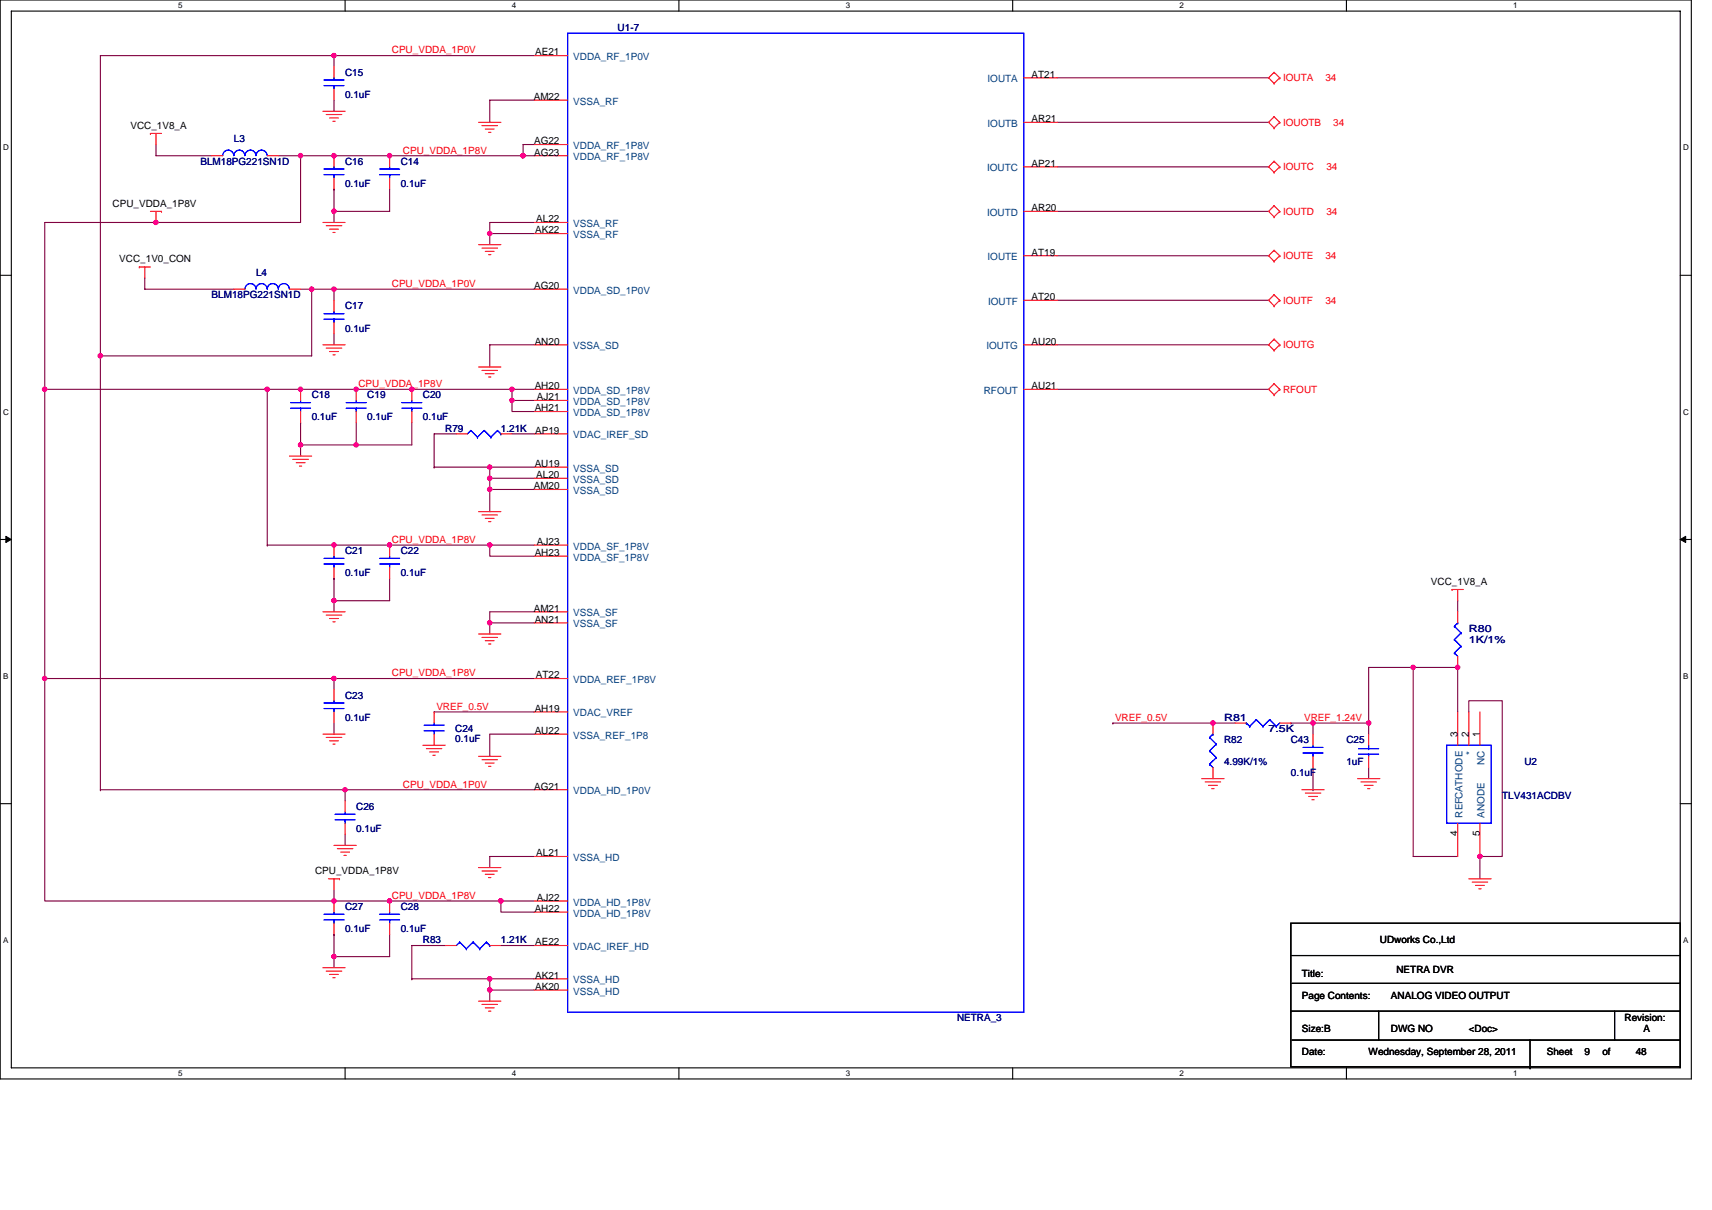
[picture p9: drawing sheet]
<svg xmlns="http://www.w3.org/2000/svg" width="297mm" height="210mm" viewBox="0 0 297 210" stroke-linecap="round" stroke-linejoin="round" font-family="sans-serif">
<path d="M0 0h293.5v187.2h-293.5zM2 1.9h289.5v183.4h-289.5z" fill="none" stroke="#000" stroke-width=".19"/>
<g fill="#fff">
<path d="M30.9 .2h.8v1.6h-.8z"/>
<path d="M30.9 185.5h.8v1.6h-.8z"/>
</g>
<path d="M59.9 0v1.9M59.9 185.3v1.9" fill="none" stroke="#000" stroke-width=".19"/>
<g fill="#fff">
<path d="M88.8 .2h.8v1.6h-.8z"/>
<path d="M88.8 185.5h.8v1.6h-.8z"/>
</g>
<path d="M117.8 0v1.9M117.8 185.3v1.9" fill="none" stroke="#000" stroke-width=".19"/>
<g fill="#fff">
<path d="M146.7 .2h.8v1.6h-.8z"/>
<path d="M146.7 185.5h.8v1.6h-.8z"/>
</g>
<path d="M175.7 0v1.9M175.7 185.3v1.9" fill="none" stroke="#000" stroke-width=".19"/>
<g fill="#fff">
<path d="M204.7 .2h.7v1.6h-.7z"/>
<path d="M204.7 185.5h.7v1.6h-.7z"/>
</g>
<path d="M233.6 0v1.9M233.6 185.3v1.9" fill="none" stroke="#000" stroke-width=".19"/>
<g fill="#fff">
<path d="M262.6 .2h.7v1.6h-.7z"/>
<path d="M262.6 185.5h.7v1.6h-.7z"/>
<path d="M.5 24.8h1v1.6h-1z"/>
<path d="M292 24.8h1v1.6h-1z"/>
<path d="M.5 70.7h1v1.5h-1z"/>
<path d="M292 70.7h1v1.5h-1z"/>
</g>
<path d="M0 47.8h2M291.5 47.8h2" fill="none" stroke="#000" stroke-width=".19"/>
<g fill="#fff">
<path d="M.5 116.5h.9v1.6h-.9z"/>
<path d="M292 116.5h.9v1.6h-.9z"/>
</g>
<path d="M0 93.6h2M291.5 93.6h2" fill="none" stroke="#000" stroke-width=".19"/>
<path d="M1 93.1l1 .5-1 .5zM291.5 93.6l1-.5v1z" fill="#000" stroke="#000" stroke-width=".17"/>
<g fill="#fff">
<path d="M.5 162.4h.9v1.5h-.9z"/>
<path d="M292 162.4h.9v1.5h-.9z"/>
</g>
<path d="M0 139.5h2M291.5 139.5h2M224 160.2h67.5v24.9h-67.5zM224 165.8h67.5M224 175.5h.1M224 175.5h67.5M224.2 170.6h67.3M239.2 175.5v5M280.1 175.5v5M224.2 180.5h67.3M265.5 185.3h.1M265.5 180.5v4.8" fill="none" stroke="#000" stroke-width=".19"/>
<g fill="none" stroke="#800040" stroke-width=".19">
<path d="M58 17.4v1.9M58 9.7v1.9M58 9.7h.1M58 9.7h-40.6v52.1M58 9.7h34.7M92.7 17.4h-7.7v3.8M183.4 13.5h36.7M27.1 25.1v1.9h9.6M27.1 38.6h.1M27.1 38.6h-19.3v29M48.3 27h3.9M52.2 27h.1"/>
<path d="M52.2 27v11.6h-25.1M52.2 27h40.5M58 32.8h.1M58 36.7v1.9M58 27h.1M58 32.8v3.9M67.6 32.8v3.9h-9.6M67.6 27h.1M90.8 27h.1M92.7 38.6h-7.7v1.9M92.7 25.1h-1.9v1.9M183.4 21.2h36.7"/>
<path d="M183.4 29h36.7M183.4 36.7h36.7M25.1 48.3v1.9h15.5M52.2 50.2h1.9M54.1 50.2h.1M54.1 50.2v11.6h-36.7v75.3M54.1 50.2h38.6M58 50.2h.1M58 57.9v1.9M58 50.2v1.9M85 40.5v2M85 40.5h.1"/>
<path d="M85 40.5h7.7M92.7 59.8h-7.7v3.9M183.4 59.8h36.7M183.4 44.4h36.7M183.4 52.1h36.7M7.8 67.6h38.6M7.8 67.6v50.2h50.2M7.8 67.6h.1M46.4 67.6h5.8M46.4 67.6v27M52.2 67.6h.1M52.2 73.3h.1"/>
<path d="M52.2 77.2v1.9M52.2 77.2h9.6M52.2 67.6h40.5M52.2 73.3v3.9M61.8 77.2h.1M61.8 67.6h.1M61.8 73.3v3.9M71.5 73.3v3.9h-9.7M71.5 67.6h.1M79.2 75.3h-3.9v5.8M88.8 67.6h.1M88.8 69.5v1.9h3.9"/>
<path d="M88.8 69.5h.1M88.8 67.6v1.9M88.8 75.3h3.9M88.8 69.5h3.9M183.4 67.6h36.7M46.4 94.6h.1M46.4 94.6h11.6M58 94.6h.1M58 94.6h9.6M67.6 94.6h17.4v1.9h7.7M67.6 94.6h.1M75.3 81.1h.1"/>
<path d="M75.3 81.1h9.7M85 84.9v3.9M85 81.1h7.7M85 83h.1M85 81.1v1.9M85 94.6h.1M85 84.9h.1M85 83v1.9M85 83h7.7M85 94.6h7.7M85 84.9h7.7M7.8 117.8v38.6h50.2"/>
<path d="M7.8 117.8h.1M58 117.8h.1M58 117.8v1.9M58 100.4h.1M58 104.2v2M58 100.4v3.8M58 117.8h34.7M67.6 100.4v3.8h-9.6M85 108.1v1.9M85 108.1h.1M85 108.1h7.7M92.7 106.2h-7.7v1.9"/>
<path d="M245.2 115.8h.1M245.2 115.8h-7.7v9.7M245.2 115.8v32.8h7.7M245.2 115.8h7.7M252.9 115.8h.1M252.9 104.2v2M252.9 115.8v7.7M17.4 137.1h42.5M17.4 137.1h.1M58 125.5v1.9M59.9 137.1h.1M59.9 137.1v1.9"/>
<path d="M59.9 137.1h32.8M75.3 123.5h.1M75.3 123.5h17.4M92.7 127.4h-7.7v3.9M193.1 125.5h.1M193.1 125.5h21.2M210.5 125.5h.1M224 125.5h.1M224 125.5h3.8M227.8 125.5h9.7M227.8 125.5h.1M227.8 137.1h.1"/>
<path d="M227.8 125.5v1.9M227.8 133.2v3.9M237.5 125.5h.1M237.5 133.2v1.9M237.5 125.5v1.9M254.8 123.5v-1.9h5.8v27h-3.8M58 156.4h.1M58 154.4v2M58 156.4h34.7M59.9 144.8v1.9M67.6 156.4h.1M86.9 156.4h.1"/>
<path d="M86.9 156.4v1.9h5.8M92.7 148.6h-7.7v2M256.8 148.6v3.9M256.8 148.6h.1M58 162.2h.1M58 166v1.9M58 162.2v3.8M67.6 162.2v3.8h-9.6M71.5 169.9h.1M71.5 169.9h13.5M77.3 164.1h-5.8v5.8M85 171.8v1.9"/>
<path d="M85 169.9h7.7M85 171.8h.1M85 169.9v1.9M85 171.8h7.7M86.9 164.1h5.8"/>
</g>
<g fill="#f0f" stroke="#f0f" stroke-width=".19">
<circle cx="57.9" cy="36.7" r=".38"/>
<circle cx="57.9" cy="9.6" r=".38"/>
<circle cx="85" cy="108.1" r=".38"/>
<circle cx="85" cy="83" r=".38"/>
<circle cx="85" cy="40.5" r=".38"/>
<circle cx="90.7" cy="27" r=".38"/>
<circle cx="67.6" cy="27" r=".38"/>
<circle cx="57.9" cy="50.2" r=".38"/>
<circle cx="52.1" cy="67.6" r=".38"/>
<circle cx="52.1" cy="77.2" r=".38"/>
<circle cx="61.8" cy="77.2" r=".38"/>
<circle cx="88.8" cy="67.6" r=".38"/>
<circle cx="61.8" cy="67.6" r=".38"/>
<circle cx="71.4" cy="67.6" r=".38"/>
<circle cx="88.8" cy="69.5" r=".38"/>
<circle cx="57.9" cy="117.7" r=".38"/>
<circle cx="85" cy="94.6" r=".38"/>
<circle cx="57.9" cy="94.6" r=".38"/>
<circle cx="57.9" cy="104.2" r=".38"/>
<circle cx="67.6" cy="94.6" r=".38"/>
<circle cx="86.9" cy="156.3" r=".38"/>
<circle cx="67.6" cy="156.3" r=".38"/>
<circle cx="57.9" cy="166" r=".38"/>
<circle cx="59.9" cy="137" r=".38"/>
<circle cx="85" cy="171.8" r=".38"/>
<circle cx="85" cy="84.9" r=".38"/>
<circle cx="85" cy="81.1" r=".38"/>
<circle cx="85" cy="169.9" r=".38"/>
<circle cx="57.9" cy="156.3" r=".38"/>
<circle cx="57.9" cy="27" r=".38"/>
<circle cx="52.1" cy="27" r=".38"/>
<circle cx="54.1" cy="50.2" r=".38"/>
<circle cx="46.4" cy="67.6" r=".38"/>
<circle cx="27.1" cy="38.6" r=".38"/>
<circle cx="7.7" cy="117.7" r=".38"/>
<circle cx="17.4" cy="61.8" r=".38"/>
<circle cx="7.7" cy="67.6" r=".38"/>
<circle cx="245.2" cy="115.8" r=".38"/>
<circle cx="252.9" cy="115.8" r=".38"/>
<circle cx="237.5" cy="125.5" r=".38"/>
<circle cx="210.4" cy="125.5" r=".38"/>
<circle cx="256.8" cy="148.6" r=".38"/>
<circle cx="227.8" cy="125.5" r=".38"/>
</g>
<g fill="none" stroke="#f00" stroke-width=".19">
<path d="M56 19.3h3.9M56.6 19.9h2.7M58 11.6v1.9M58 15.4v2M92.7 9.7h5.8M92.7 17.4h5.8M177.6 13.5h5.8M221.1 12.6h.1M221.1 14.5h.1M221.1 12.6l-1 .9 1 1M221.1 12.6l.9 .9M222 13.5h.1"/>
<path d="M222 13.5l-.9 1M26.1 23.2h.1M26.1 23.2h1.9M26.1 36.7h1.9M27.1 23.2v1.9M27.1 36.7v1.9M28 36.7h.1M36.7 27h1.9M46.4 27h1.9M56 38.6h3.9M56.6 39.2h2.7M57.2 20.5h1.5"/>
<path d="M57.2 39.8h1.5M57.8 21h.3M58 27v2M58 30.9v1.9M67.6 27v2M67.6 30.9v1.9M83 21.2h3.9M83.6 21.8h2.7M84.2 22.4h1.5M84.8 23h.4M92.7 25.1h5.8M92.7 27h5.8"/>
<path d="M92.7 38.6h5.8M177.6 36.7h5.8M177.6 21.2h5.8M177.6 29h5.8M221.1 20.3h.1M221.1 22.2h.1M221.1 28h.1M221.1 29.9h.1M221.1 35.7h.1M221.1 37.6h.1M221.1 20.3l-1 .9 1 1M221.1 20.3l.9 .9"/>
<path d="M221.1 28l-1 1 1 .9M221.1 28l.9 1M221.1 35.7l-1 1 1 .9M221.1 35.7l.9 1M222 21.2h.1M222 29h.1M222 36.7h.1M222 21.2l-.9 1M222 29l-.9 .9M222 36.7l-.9 .9M24.2 46.3h.1M24.2 46.3h1.9"/>
<path d="M25.1 46.3v2M40.6 50.2h1.9M50.2 50.2h2M56 59.8h3.9M57.8 40.3h.3M58 52.1v1.9M58 56v1.9M83 42.5h3.9M83.6 43.1h2.7M84.2 43.6h1.5M84.8 44.2h.4M92.7 59.8h5.8"/>
<path d="M92.7 40.5h5.8M92.7 50.2h5.8M177.6 44.4h5.8M177.6 52.1h5.8M177.6 59.8h5.8M221.1 58.9h.1M221.1 43.4h.1M221.1 45.4h.1M221.1 51.2h.1M221.1 53.1h.1M221.1 58.9l-1 .9 1 1M221.1 58.9l.9 .9"/>
<path d="M221.1 43.4l-1 1 1 1M221.1 43.4l.9 1M221.1 51.2l-1 .9 1 1M221.1 51.2l.9 .9M222 59.8h.1M222 44.4h.1M222 52.1h.1M222 59.8l-.9 1M222 44.4l-.9 1M222 52.1l-.9 1M50.2 79.1h3.9M50.8 79.7h2.7"/>
<path d="M52.2 67.6v1.9M52.2 71.4v1.9M56.6 60.4h2.7M57.2 61h1.5M57.8 61.6h.3M61.8 67.6v1.9M61.8 71.4v1.9M71.5 67.6v1.9M71.5 71.4v1.9M79.2 75.3h1.9M83 63.7h3.9M83.6 64.3h2.7"/>
<path d="M84.2 64.9h1.5M84.8 65.4h.4M86.9 75.3h1.9M92.7 67.6h5.8M92.7 75.3h5.8M92.7 69.5h5.8M92.7 71.4h5.8M177.6 67.6h5.8M221.1 66.6h.1M221.1 68.5h.1M221.1 60.8h.1M221.1 66.6l-1 1 1 .9"/>
<path d="M221.1 66.6l.9 1M222 67.6h.1M222 67.6l-.9 .9M51.4 80.3h1.5M52 80.9h.3M58 94.6v1.9M58 98.4v2M67.6 94.6v1.9M67.6 98.4v2M83 88.8h3.9M83.6 89.4h2.7M84.2 90h1.5"/>
<path d="M84.8 90.5h.4M92.7 81.1h5.8M92.7 83h5.8M92.7 94.6h5.8M92.7 96.5h5.8M92.7 84.9h5.8M56 106.2h3.9M56.6 106.7h2.7M57.2 107.3h1.5M57.8 107.9h.3M58 119.7v1.9M83 110h3.9"/>
<path d="M83.6 110.6h2.7M84.2 111.2h1.5M84.8 111.8h.4M92.7 108.1h5.8M92.7 106.2h5.8M92.7 117.8h5.8M251.9 102.3h.1M251.9 102.3h2M252.9 102.3v1.9M252.9 106.2v1.9M252.9 113.9v1.9M56 127.4h3.9"/>
<path d="M56.6 128h2.7M57.2 128.6h1.5M57.8 129.1h.3M58 123.5v2M59.9 139v1.9M73.4 129.3h3.9M74 129.9h2.7M74.5 130.5h1.6M75.1 131.1h.4M75.3 123.5v2M75.3 127.4v1.9M83 131.3h3.9"/>
<path d="M83.6 131.8h2.7M84.2 132.4h1.5M84.8 133h.4M92.7 123.5h5.8M92.7 127.4h5.8M92.7 137.1h5.8M208.5 135.1h3.9M209.1 135.7h2.7M209.7 136.3h1.5M210.2 136.9h.4M210.5 125.5v1.9M210.5 133.2v1.9"/>
<path d="M214.3 125.5h1.9M222 125.5h2M225.9 137.1h3.9M226.5 137.6h2.7M227.1 138.2h1.5M227.6 138.8h.4M227.8 127.4v1.9M227.8 131.3v1.9M235.5 135.1h3.9M236.1 135.7h2.7M236.7 136.3h1.5M237.3 136.9h.4"/>
<path d="M237.5 127.4v1.9M237.5 131.3v1.9M252.9 123.5v5.8M254.8 123.5v5.8M256.8 123.5v5.8M57 152.5h1.9M58 146.7h3.8M58 152.5v1.9M58 156.4v1.9M58.5 147.3h2.7M58.9 152.5h.1M59.1 147.9h1.5"/>
<path d="M59.7 148.4h.4M59.9 142.9v1.9M67.6 156.4v1.9M83 150.6h3.9M83.6 151.2h2.7M84.2 151.7h1.5M84.8 152.3h.4M92.7 148.6h5.8M92.7 158.3h5.8M92.7 156.4h5.8M252.9 142.9v5.7M254.8 152.5h3.9"/>
<path d="M255.4 153.1h2.7M256 153.6h1.6M256.6 154.2h.4M256.8 142.9v5.7M56 167.9h3.9M56.6 168.5h2.7M57.2 169.1h1.5M57.8 169.7h.3M58 160.2v2M67.6 160.2v2M77.3 164.1h1.9M83 173.7h3.9"/>
<path d="M83.6 174.3h2.7M84.2 174.9h1.5M84.8 175.5h.4M85 164.1h1.9M92.7 164.1h5.8M92.7 171.8h5.8M92.7 169.9h5.8"/>
</g>
<g fill="none" stroke="#00f" stroke-width=".19">
<path d="M56.2 14.9h3.5M56.2 13.9h3.5M58 13.5v.4M58 14.9h.1M58 14.9v.5M98.5 5.8h79.1v169.9h-79.1zM38.6 27a.95 .95 0 0 1 1-.9 .95 .95 0 0 1 1 .9 .96 .96 0 0 1 .9-.9 .96 .96 0 0 1 1 .9M42.5 27a.95 .95 0 0 1 1-.9 .95 .95 0 0 1 .9 .9 .97 .97 0 0 1 1-.9 .97 .97 0 0 1 1 .9M56.2 30.3h3.5M56.2 29.3h3.5M58 29v.3M58 30.3h.1"/>
<path d="M58 30.3v.6M65.9 30.3h3.4M65.9 29.3h3.4M67.6 29v.3M67.6 30.3h.1M67.6 30.3v.6M42.5 50.2a.95 .95 0 0 1 1-1 .95 .95 0 0 1 .9 1 .97 .97 0 0 1 1-1 .97 .97 0 0 1 1 1 .96 .96 0 0 1 .9-1 .96 .96 0 0 1 1 1 .96 .96 0 0 1 .9-1 .96 .96 0 0 1 1 1M56.2 55.4h3.5M56.2 54.4h3.5M58 54v.4M58 55.4h.1M58 55.4v.6"/>
<path d="M50.4 70.8h3.5M50.4 69.9h3.5M52.2 69.5v.4M52.2 70.8h.1M52.2 70.8v.6M60.1 70.8h3.4M60.1 69.9h3.4M61.8 69.5v.4M61.8 70.8h.1M61.8 70.8v.6M69.7 70.8h3.5M69.7 69.9h3.5"/>
<path d="M71.5 69.5v.4M71.5 70.8h.1M71.5 70.8v.6M81.7 74.7h.1M81.7 74.7l-.6 .6M81.7 74.7l1.1 1.2M82.8 75.9h.1M84 74.7h.1M84 74.7l-1.2 1.2M84 74.7l1.2 1.2M85.2 75.9h.1M86.3 74.7h.1"/>
<path d="M86.3 74.7l-1.1 1.2M86.3 74.7l.6 .6M86.9 75.3h.1M56.2 97.9h3.5M56.2 96.9h3.5M58 96.5v.4M58 97.9h.1M58 97.9v.5M65.9 97.9h3.4M65.9 96.9h3.4M67.6 96.5v.4M67.6 97.9h.1"/>
<path d="M67.6 97.9v.5M252.3 113.3h.1M252.3 111h.1M252.3 108.7h.1M252.3 113.3l.6 .6M252.3 111l1.2 1.2M252.3 108.7l1.2 1.1M252.9 108.1h.1M252.9 108.1l-.6 .6M253.5 112.2h.1M253.5 109.8h.1M253.5 112.2l-1.2 1.1"/>
<path d="M253.5 109.8l-1.2 1.2M56.2 123h3.5M56.2 122h3.5M58 121.6v.4M58 123h.1M58 123v.5M73.6 126.8h3.5M73.6 125.9h3.5M75.3 125.5v.4M75.3 126.8h.1M75.3 126.8v.6M209.9 132.6h.1"/>
<path d="M209.9 130.3h.1M209.9 128h.1M209.9 132.6l.6 .6M209.9 130.3l1.1 1.2M209.9 128l1.1 1.1M210.5 127.4h.1M210.5 127.4l-.6 .6M211 131.5h.1M211 129.1h.1M211 131.5l-1.1 1.1M211 129.1l-1.1 1.2M216.2 125.5h.1"/>
<path d="M216.2 125.5l.6 .5M216.8 126h.1M218 124.9h.1M218 124.9l1.1 1.1M218 124.9l-1.2 1.1M219.1 126h.1M220.3 124.9h.1M220.3 124.9l1.1 1.1M220.3 124.9l-1.2 1.1M221.4 126h.1M222 125.5l-.6 .5M226.1 130.7h3.4"/>
<path d="M226.1 129.7h3.4M227.8 129.3v.4M227.8 130.7h.1M227.8 130.7v.6M235.7 129.9h3.5M235.7 130.9h3.5M237.5 130.9v.4M237.5 129.9h.1M237.5 129.3v.6M251 129.3h7.7v13.6h-7.7zM56.2 159.6h3.5M56.2 158.7h3.5"/>
<path d="M58 158.3v.4M58 159.6h.1M58 159.6v.6M58.1 142.3h3.5M58.1 141.3h3.5M59.9 140.9v.4M59.9 142.3h.1M59.9 142.3v.6M65.9 159.6h3.4M65.9 158.7h3.4M67.6 158.3v.4M67.6 159.6h.1"/>
<path d="M67.6 159.6v.6M79.8 163.5h.1M79.8 163.5l-.6 .6M79.8 163.5l1.1 1.2M80.9 164.7h.1M82.1 163.5h.1M82.1 163.5l-1.2 1.2M82.1 163.5l1.1 1.2M83.2 164.7h.1M84.4 163.5h.1M84.4 163.5l-1.2 1.2M84.4 163.5l.6 .6"/>
<path d="M85 164.1h.1"/>
</g>
<g font-size="1.7" fill="#000080">
<text x="107.2" y="5.4">U1-7</text>
<text x="59.9" y="13.1">C15</text>
<text x="59.9" y="17">0.1uF</text>
<text x="34.8" y="28.6">BLM18PG221SN1D</text>
<text x="40.6" y="24.7">L3</text>
<text x="59.9" y="28.6">C16</text>
<text x="69.5" y="28.6">C14</text>
<text x="59.9" y="32.4">0.1uF</text>
<text x="69.5" y="32.4">0.1uF</text>
<text x="44.4" y="47.9">L4</text>
<text x="36.7" y="51.7">BLM18PG221SN1D</text>
<text x="59.9" y="53.7">C17</text>
<text x="59.9" y="57.5">0.1uF</text>
<text x="54.1" y="69.1">C18</text>
<text x="63.7" y="69.1">C19</text>
<text x="73.4" y="69.1">C20</text>
<text x="54.1" y="73">0.1uF</text>
<text x="63.7" y="73">0.1uF</text>
<text x="73.4" y="73">0.1uF</text>
<text x="77.3" y="74.9">R79</text>
<text x="86.9" y="74.9">1.21K</text>
<text x="59.9" y="96.1">C21</text>
<text x="59.9" y="100">0.1uF</text>
<text x="69.5" y="96.1">C22</text>
<text x="69.5" y="100">0.1uF</text>
<text x="254.8" y="109.6">R80</text>
<text x="254.8" y="111.6">1K/1%</text>
<text x="59.9" y="121.2">C23</text>
<text x="59.9" y="125.1">0.1uF</text>
<text x="212.4" y="125.1">R81</text>
<text x="79" y="127">C24</text>
<text x="79" y="128.8">0.1uF</text>
<text x="212.4" y="128.9">R82</text>
<text x="220.1" y="127">7.5K</text>
<text x="224" y="128.9">C43</text>
<text x="233.6" y="128.9">C25</text>
<text x="212.4" y="132.8">4.99K/1%</text>
<text x="224" y="134.7">0.1uF</text>
<text x="233.6" y="132.8">1uF</text>
<text x="264.5" y="132.8">U2</text>
<text x="61.8" y="140.5">C26</text>
<text x="260.6" y="138.6">TLV431ACDBV</text>
<text x="61.8" y="144.4">0.1uF</text>
<text x="59.9" y="157.9">C27</text>
<text x="59.9" y="161.8">0.1uF</text>
<text x="69.5" y="157.9">C28</text>
<text x="69.5" y="161.8">0.1uF</text>
<text x="73.4" y="163.7">R83</text>
<text x="86.9" y="163.7">1.21K</text>
<text x="166" y="177.2">NETRA_3</text>
</g>
<g font-size="1.7" fill="#f00">
<text x="68" y="9.3">CPU_VDDA_1P0V</text>
<text x="222.6" y="14.1">IOUTA</text>
<text x="230" y="14.1">34</text>
<text x="222.6" y="21.8">IOUOTB</text>
<text x="231.3" y="21.8">34</text>
<text x="69.9" y="26.6">CPU_VDDA_1P8V</text>
<text x="222.6" y="29.5">IOUTC</text>
<text x="230.1" y="29.5">34</text>
<text x="222.6" y="37.3">IOUTD</text>
<text x="230.1" y="37.3">34</text>
<text x="222.6" y="45">IOUTE</text>
<text x="230" y="45">34</text>
<text x="68" y="49.8">CPU_VDDA_1P0V</text>
<text x="222.6" y="52.7">IOUTF</text>
<text x="230" y="52.7">34</text>
<text x="222.6" y="60.4">IOUTG</text>
<text x="62.2" y="67.2">CPU_VDDA_1P8V</text>
<text x="222.6" y="68.1">RFOUT</text>
<text x="68" y="94.2">CPU_VDDA_1P8V</text>
<text x="68" y="117.4">CPU_VDDA_1P8V</text>
<text x="75.7" y="123.2">VREF_0.5V</text>
<text x="193.5" y="125.1">VREF_0.5V</text>
<text x="226.3" y="125.1">VREF_1.24V</text>
<text x="69.9" y="136.7">CPU_VDDA_1P0V</text>
<text x="68" y="156">CPU_VDDA_1P8V</text>
</g>
<g font-size="1.7">
<text x="92.9" y="9.6">AE21</text>
<text x="92.6" y="17.4">AM22</text>
<text x="179" y="13.5">AT21</text>
<text x="22.6" y="22.4">VCC_1V8_A</text>
<text x="179" y="21.2">AR21</text>
<text x="92.7" y="25.1">AG22</text>
<text x="92.7" y="27">AG23</text>
<text x="179" y="28.9">AP21</text>
<text x="19.5" y="35.9">CPU_VDDA_1P8V</text>
<text x="92.9" y="40.5">AK22</text>
<text x="93" y="38.6">AL22</text>
<text x="179" y="36.7">AR20</text>
<text x="20.7" y="45.6">VCC_1V0_CON</text>
<text x="179" y="44.4">AT19</text>
<text x="92.7" y="50.2">AG20</text>
<text x="179" y="52.1">AT20</text>
<text x="92.8" y="59.8">AN20</text>
<text x="179" y="59.8">AU20</text>
<text x="92.8" y="67.5">AH20</text>
<text x="92.8" y="71.4">AH21</text>
<text x="93.2" y="69.5">AJ21</text>
<text x="179" y="67.5">AU21</text>
<text x="92.9" y="75.3">AP19</text>
<text x="92.8" y="81">AU19</text>
<text x="93" y="83">AL20</text>
<text x="92.6" y="84.9">AM20</text>
<text x="93.2" y="94.6">AJ23</text>
<text x="92.8" y="96.5">AH23</text>
<text x="248.3" y="101.5">VCC_1V8_A</text>
<text x="92.6" y="106.2">AM21</text>
<text x="92.8" y="108.1">AN21</text>
<text x="93" y="117.7">AT22</text>
<text x="92.8" y="123.5">AH19</text>
<text x="92.8" y="127.4">AU22</text>
<text x="252.9" y="128" transform="rotate(-90 252.9 128)">3</text>
<text x="254.8" y="128" transform="rotate(-90 254.8 128)">2</text>
<text x="256.7" y="128" transform="rotate(-90 256.7 128)">1</text>
<text x="92.7" y="137">AG21</text>
<text x="93" y="148.6">AL21</text>
<text x="252.9" y="145.2" transform="rotate(-90 252.9 145.2)">4</text>
<text x="256.7" y="145.2" transform="rotate(-90 256.7 145.2)">5</text>
<text x="54.7" y="151.7">CPU_VDDA_1P8V</text>
<text x="92.8" y="158.3">AH22</text>
<text x="93.2" y="156.3">AJ22</text>
<text x="92.9" y="164.1">AE22</text>
<text x="239.4" y="163.7">UDworks Co.,Ltd</text>
<text x="92.9" y="171.8">AK20</text>
<text x="92.9" y="169.8">AK21</text>
<text x="225.9" y="169.5">Title:</text>
<text x="225.9" y="173.4">Page Contents:</text>
<text x="241.3" y="173.4">ANALOG VIDEO OUTPUT</text>
<text x="242.3" y="168.9">NETRA DVR</text>
<text x="225.9" y="179.1">Size:B</text>
<text x="241.3" y="179.1">DWG NO</text>
<text x="254.8" y="179.1">&lt;Doc&gt;</text>
<text x="281.9" y="177.2">Revision:</text>
<text x="285.2" y="179.1">A</text>
<text x="225.9" y="183">Date:</text>
<text x="237.5" y="183">Wednesday, September 28, 2011</text>
<text x="268.4" y="183">Sheet</text>
<text x="274.9" y="183">9</text>
<text x="278" y="183">of</text>
<text x="283.8" y="183">48</text>
</g>
<g font-size="1.7" fill="#004080">
<text x="99.5" y="10.4">VDDA_RF_1P0V</text>
<text x="171.3" y="14.3">IOUTA</text>
<text x="99.5" y="18.2">VSSA_RF</text>
<text x="171.3" y="22">IOUTB</text>
<text x="99.5" y="25.9">VDDA_RF_1P8V</text>
<text x="99.5" y="27.8">VDDA_RF_1P8V</text>
<text x="171.3" y="29.7">IOUTC</text>
<text x="99.5" y="39.4">VSSA_RF</text>
<text x="99.5" y="41.3">VSSA_RF</text>
<text x="171.3" y="37.5">IOUTD</text>
<text x="171.3" y="45.2">IOUTE</text>
<text x="99.5" y="51">VDDA_SD_1P0V</text>
<text x="171.4" y="52.9">IOUTF</text>
<text x="99.5" y="60.6">VSSA_SD</text>
<text x="171.2" y="60.6">IOUTG</text>
<text x="99.5" y="68.3">VDDA_SD_1P8V</text>
<text x="99.5" y="70.3">VDDA_SD_1P8V</text>
<text x="170.7" y="68.3">RFOUT</text>
<text x="99.5" y="76.1">VDAC_IREF_SD</text>
<text x="99.5" y="72.2">VDDA_SD_1P8V</text>
<text x="99.5" y="81.9">VSSA_SD</text>
<text x="99.5" y="83.8">VSSA_SD</text>
<text x="99.5" y="85.7">VSSA_SD</text>
<text x="99.5" y="95.4">VDDA_SF_1P8V</text>
<text x="99.5" y="97.3">VDDA_SF_1P8V</text>
<text x="99.5" y="107">VSSA_SF</text>
<text x="99.5" y="108.9">VSSA_SF</text>
<text x="99.5" y="118.5">VDDA_REF_1P8V</text>
<text x="99.5" y="124.3">VDAC_VREF</text>
<text x="99.5" y="128.2">VSSA_REF_1P8</text>
<text x="255.6" y="131" transform="rotate(-90 255.6 131)">*</text>
<text x="99.5" y="137.8">VDDA_HD_1P0V</text>
<text x="257.6" y="132.8" transform="rotate(-90 257.6 132.8)">NC</text>
<text x="253.7" y="141.9" transform="rotate(-90 253.7 141.9)">REFCATHODE</text>
<text x="257.6" y="141.9" transform="rotate(-90 257.6 141.9)">ANODE</text>
<text x="99.5" y="149.4">VSSA_HD</text>
<text x="99.5" y="159.1">VDDA_HD_1P8V</text>
<text x="99.5" y="157.1">VDDA_HD_1P8V</text>
<text x="99.5" y="164.9">VDAC_IREF_HD</text>
<text x="99.5" y="172.6">VSSA_HD</text>
<text x="99.5" y="170.6">VSSA_HD</text>
</g>
<g font-size="1.4">
<text x="30.9" y="1.5">5</text>
<text x="88.8" y="1.5">4</text>
<text x="146.7" y="1.5">3</text>
<text x="204.7" y="1.5">2</text>
<text x="262.6" y="1.5">1</text>
<text x=".5" y="26.1">D</text>
<text x="292" y="26.1">D</text>
<text x=".5" y="71.9">C</text>
<text x="292" y="71.9">C</text>
<text x=".5" y="117.8">B</text>
<text x="292" y="117.8">B</text>
<text x=".5" y="163.6">A</text>
<text x="292" y="163.6">A</text>
<text x="30.9" y="186.8">5</text>
<text x="88.8" y="186.8">4</text>
<text x="146.7" y="186.8">3</text>
<text x="204.7" y="186.8">2</text>
<text x="262.6" y="186.8">1</text>
</g>
</svg>
